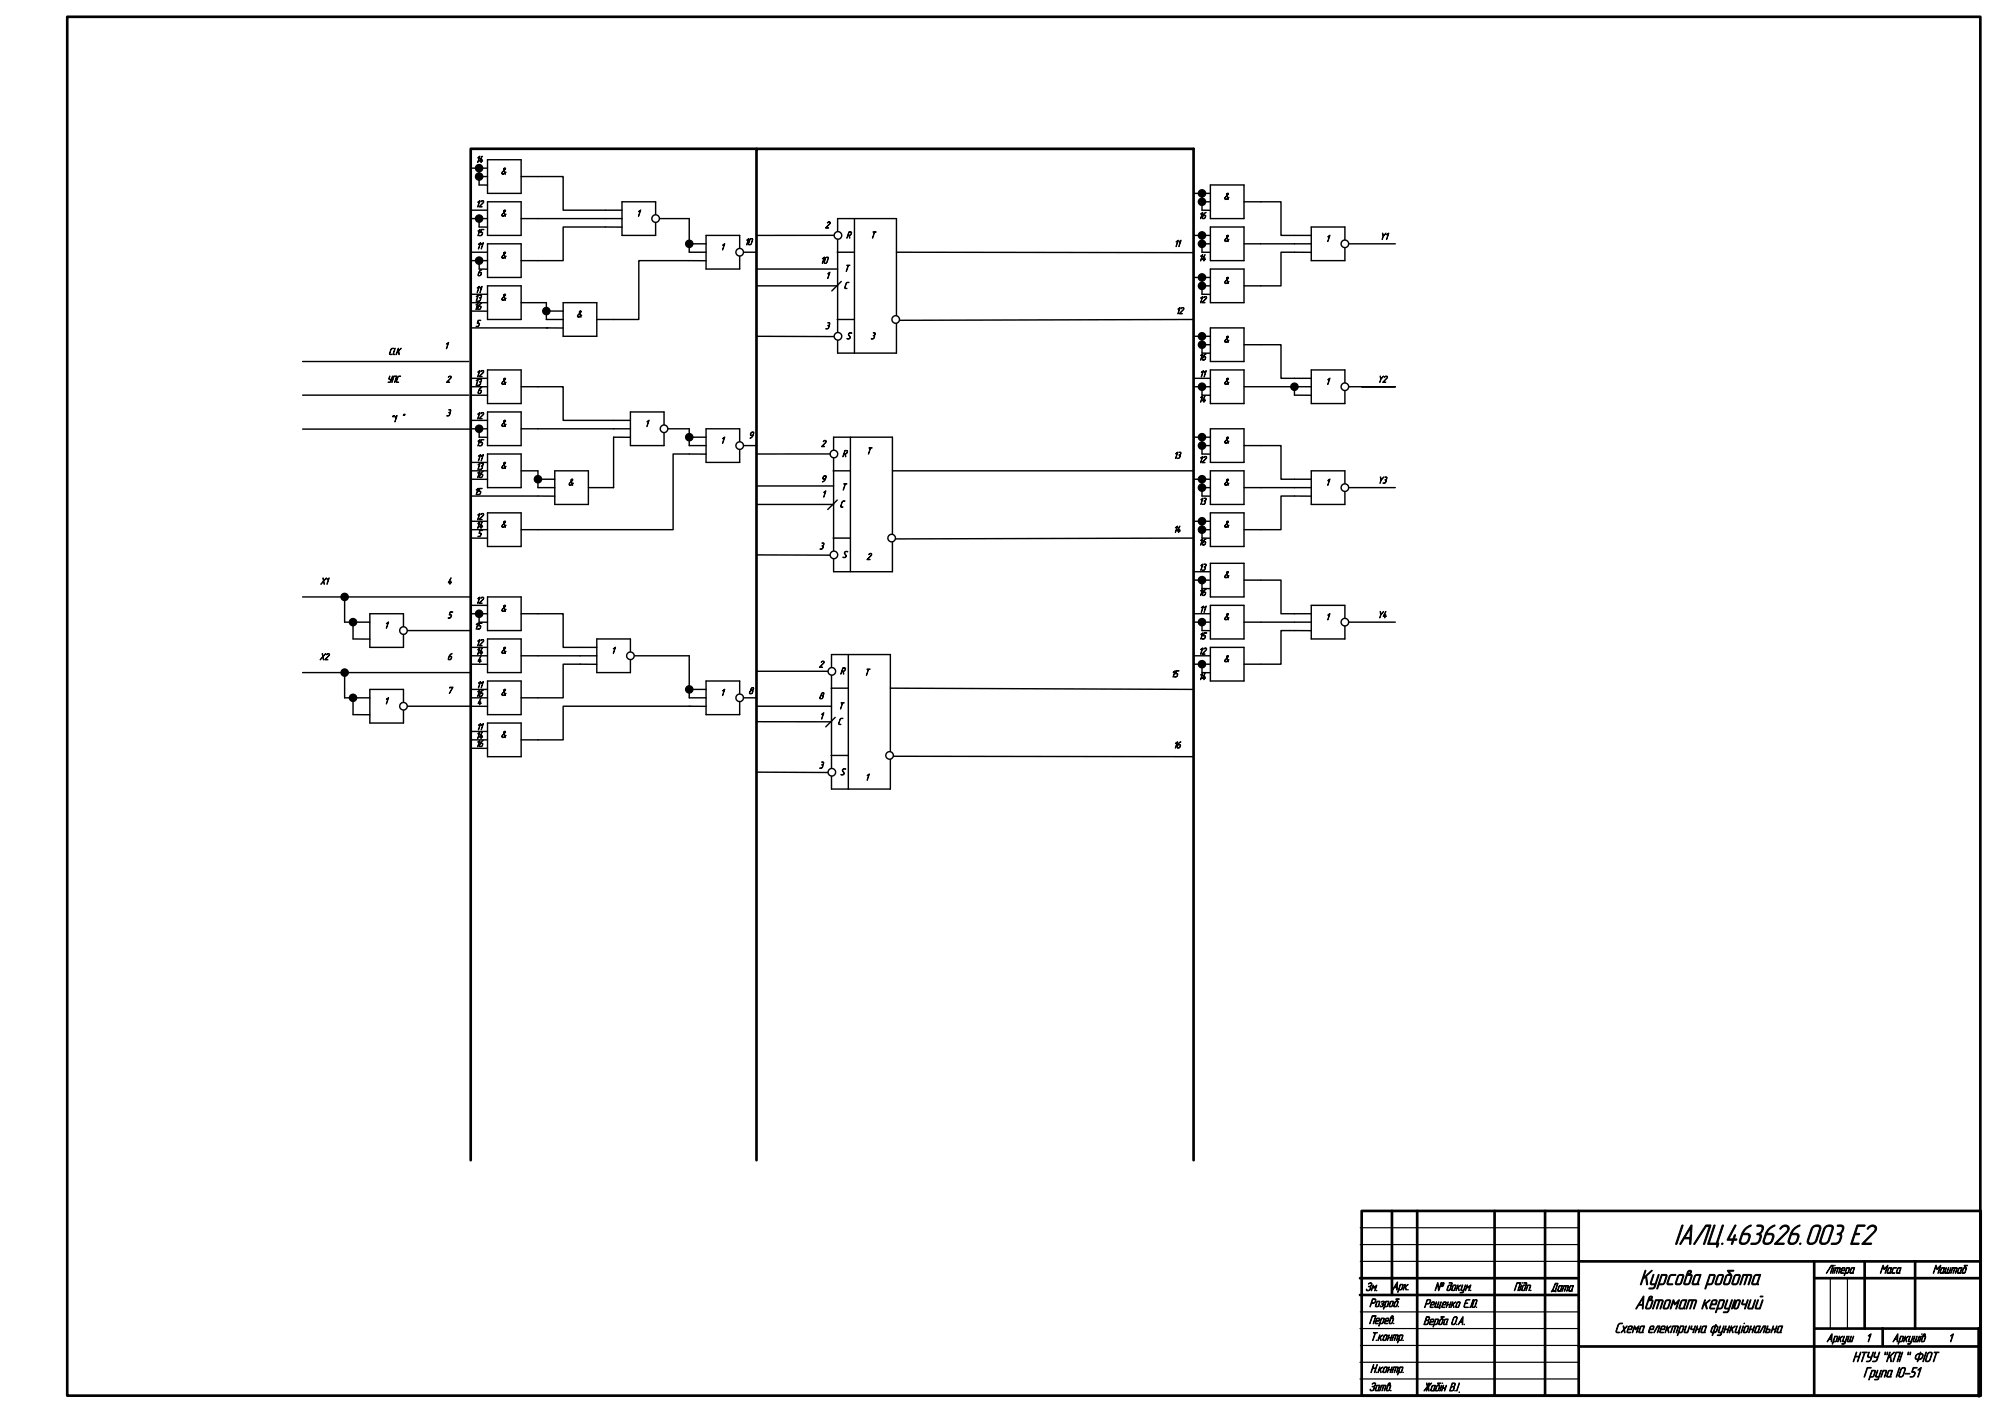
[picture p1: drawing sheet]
<svg xmlns="http://www.w3.org/2000/svg" width="594mm" height="420mm" viewBox="0 0 594 420" stroke-linecap="round" stroke-linejoin="round" font-family="sans-serif">
<path d="M225 44.2h-85v300.8M225 345v-300.7h130v300.7M589 395v-390h-569v410h569" fill="none" stroke="#000" stroke-width=".79"/>
<circle cx="102.5" cy="200" r="1.1" fill="#000"/>
<circle cx="102.5" cy="200" r="1.1" fill="none" stroke="#000" stroke-width=".35"/>
<path d="M246.9 135h-21.9M247.8 140h5M247.9 130h17.5v40h-17.5zM252.9 130v40M265.4 140h89.6M225 150h22.9M247.8 160h5M249 148.7l-2.8 2.8M355 160l-88.7 .2M225 165l21.9 .1" fill="none" stroke="#000" stroke-width=".42"/>
<circle cx="248" cy="135" r="1.13" fill="#fff"/>
<circle cx="248" cy="135" r="1.13" fill="none" stroke="#000" stroke-width=".42"/>
<circle cx="248" cy="165" r="1.13" fill="#fff"/>
<circle cx="248" cy="165" r="1.13" fill="none" stroke="#000" stroke-width=".42"/>
<circle cx="265.2" cy="160" r="1.13" fill="#fff"/>
<g fill="none" stroke="#000" stroke-width=".42">
<path d="M248.1 70h-23.1M249 75h5M249.1 65h17.5v40h-17.5zM254.1 65v40M266.6 75l88.4 .1M225 85h24.1M225 100l23.1 .1M249 95h5M250.2 83.7l-2.8 2.8M355 95l-87.5 .2M225 144.5h22.9"/>
<circle cx="265.2" cy="160" r="1.13"/>
</g>
<circle cx="249.2" cy="70" r="1.13" fill="#fff"/>
<circle cx="249.2" cy="70" r="1.13" fill="none" stroke="#000" stroke-width=".42"/>
<circle cx="249.2" cy="100" r="1.13" fill="#fff"/>
<circle cx="249.2" cy="100" r="1.13" fill="none" stroke="#000" stroke-width=".42"/>
<circle cx="266.4" cy="95" r="1.13" fill="#fff"/>
<g fill="none" stroke="#000" stroke-width=".42">
<path d="M225 80h24.1M225 199.6h21.3M247.3 194.6h17.5v40h-17.5zM252.3 194.6v40M225 214.6h22.3M247.2 204.6h5M248.4 213.3l-2.8 2.8M264.8 204.6l90.2 .4M225 229.6l21.3 .1M247.2 224.6h5M265.7 224.9l89.3 .1"/>
<circle cx="266.4" cy="95" r="1.13"/>
</g>
<circle cx="247.4" cy="199.6" r="1.13" fill="#fff"/>
<circle cx="247.4" cy="199.6" r="1.13" fill="none" stroke="#000" stroke-width=".42"/>
<circle cx="247.4" cy="229.6" r="1.13" fill="#fff"/>
<circle cx="247.4" cy="229.6" r="1.13" fill="none" stroke="#000" stroke-width=".42"/>
<circle cx="264.6" cy="224.6" r="1.13" fill="#fff"/>
<g fill="none" stroke="#000" stroke-width=".42">
<path d="M140 50h5M142.5 52.5h2.5M142.5 55h2.5M145 47.5h10v10h-10zM155 52.5h5M140 62.5h5M140 65h5M140 75h5M140 77.5h5M142.5 67.5h2.5M142.5 80h2.5M145 60h10v10h-10z"/>
<path d="M145 72.5h10v10h-10zM155 65h5M155 77.5h5M180 62.5h5M180 65h5M180 67.5h5M185 60h10v10h-10zM195 65h10M140 87.5h5M140 90h5M140 92.5h5M145 85h10v10h-10z"/>
<path d="M155 90h7.5M162.5 95h5M162.5 92.5h5M162.5 97.5h5M167.5 90h10v10h-10zM177.5 95h5M140 112.5h5M140 115h5M140 117.5h5M145 110h10v10h-10zM155 115h5M225 210h22.3"/>
<circle cx="264.6" cy="224.6" r="1.13"/>
</g>
<circle cx="105" cy="207.5" r="1.1" fill="#000"/>
<circle cx="105" cy="207.5" r="1.1" fill="none" stroke="#000" stroke-width=".35"/>
<circle cx="195" cy="65" r="1.13" fill="#fff"/>
<g fill="none" stroke="#000" stroke-width=".42">
<path d="M205 72.5h5M205 75h5M205 77.5h5M210 70h10v10h-10zM220 75h5"/>
<circle cx="195" cy="65" r="1.13"/>
</g>
<circle cx="220" cy="75" r="1.13" fill="#fff"/>
<g fill="none" stroke="#000" stroke-width=".42">
<path d="M142.5 50v5M160 52.5h7.5v10h12.5M142.5 65v2.5M142.5 77.5v2.5M160 65h20M180 67.5h-12.5v10h-7.5M205 77.5h-15v17.5h-7.5M205 65v10M140 97.5h22.9M162.5 90v5M140 125h5M140 127.5h5"/>
<path d="M140 137.5h5M140 140h5M142.5 130h2.5M142.5 127.5v2.5M145 122.5h10v10h-10zM145 135h10v10h-10zM155 127.5h5M155 140h5v5h5M165 140h10v10h-10zM182.5 130v15h-7.5M205 132.5h5M205 130h5"/>
<path d="M205 135h5M210 127.5h10v10h-10zM220 132.5h5M140 142.5h5M140 147.5h25M140 155h5M140 157.5h5M140 160h5M145 152.5h10v10h-10zM155 157.5h5M160 142.5h5"/>
<circle cx="220" cy="75" r="1.13"/>
</g>
<g fill="#000">
<circle cx="142.5" cy="50" r="1.1"/>
<circle cx="142.5" cy="52.5" r="1.1"/>
<circle cx="142.5" cy="65" r="1.1"/>
<circle cx="142.5" cy="77.5" r="1.1"/>
<circle cx="205" cy="72.5" r="1.1"/>
<circle cx="162.5" cy="92.5" r="1.1"/>
<circle cx="142.5" cy="127.5" r="1.1"/>
<circle cx="160" cy="142.5" r="1.1"/>
</g>
<g fill="none" stroke="#000" stroke-width=".35">
<circle cx="142.5" cy="50" r="1.1"/>
<circle cx="142.5" cy="52.5" r="1.1"/>
<circle cx="142.5" cy="65" r="1.1"/>
<circle cx="142.5" cy="77.5" r="1.1"/>
<circle cx="205" cy="72.5" r="1.1"/>
<circle cx="162.5" cy="92.5" r="1.1"/>
<circle cx="142.5" cy="127.5" r="1.1"/>
<circle cx="160" cy="142.5" r="1.1"/>
</g>
<circle cx="220" cy="132.5" r="1.13" fill="#fff"/>
<g fill="none" stroke="#000" stroke-width=".42">
<path d="M182.5 125h5M182.5 127.5h5M182.5 130h5M187.5 122.5h10v10h-10zM197.5 127.5h7.5"/>
<circle cx="220" cy="132.5" r="1.13"/>
</g>
<circle cx="197.5" cy="127.5" r="1.13" fill="#fff"/>
<g fill="none" stroke="#000" stroke-width=".42">
<path d="M160 115h7.5v10h15M160 127.5h22.5M205 135h-4.8v22.5h-40.2M205 127.5v5M205 205h5M205 207.5h5M205 210h5M210 202.5h10v10h-10zM220 207.5h5"/>
<circle cx="197.5" cy="127.5" r="1.13"/>
</g>
<circle cx="205" cy="130" r="1.1" fill="#000"/>
<circle cx="205" cy="130" r="1.1" fill="none" stroke="#000" stroke-width=".35"/>
<circle cx="220" cy="207.5" r="1.13" fill="#fff"/>
<g fill="none" stroke="#000" stroke-width=".42">
<path d="M145 177.5h10v10h-10zM140 192.5h5M140 195h5M140 197.5h5M140 180h5M140 182.5h5M142.5 182.5v2.5h2.5M145 190h10v10h-10zM155 195h5M155 182.5h5M172.5 192.5h5M172.5 195h5"/>
<path d="M172.5 197.5h5M177.5 190h10v10h-10zM187.5 195h17.5M140 205h5M140 207.5h5M140 210h5M140 217.5h5M140 220h5M145 202.5h10v10h-10zM145 215h10v10h-10zM155 207.5h5M155 220h5"/>
<path d="M140 222.5h5"/>
<circle cx="220" cy="207.5" r="1.13"/>
</g>
<circle cx="142.5" cy="182.5" r="1.1" fill="#000"/>
<circle cx="142.5" cy="182.5" r="1.1" fill="none" stroke="#000" stroke-width=".35"/>
<circle cx="187.5" cy="195" r="1.13" fill="#fff"/>
<g fill="none" stroke="#000" stroke-width=".42">
<path d="M385 70h5M385 72.5h5M385 75h5M390 67.5h10v10h-10zM400 72.5h15M160 182.5h7.5v10h5M160 195h12.5M172.6 197.5h-5.1v10h-7.5M205 195v12.5M205.2 210h-37.7v10h-7.5"/>
<circle cx="187.5" cy="195" r="1.13"/>
</g>
<circle cx="205" cy="205" r="1.1" fill="#000"/>
<circle cx="205" cy="205" r="1.1" fill="none" stroke="#000" stroke-width=".35"/>
<circle cx="400" cy="72.5" r="1.13" fill="#fff"/>
<g fill="none" stroke="#000" stroke-width=".42">
<path d="M355 57.5h5M360 55h10v10h-10zM357.5 60h2.5M357.5 62.5h2.5M370 60h5M355 112.5h5M355 115h5M357.5 117.5h2.5M360 110h10v10h-10zM370 115h15M390 140h10v10h-10zM385 142.5h5"/>
<path d="M385 145h5M385 147.5h5M400 145h15"/>
<circle cx="400" cy="72.5" r="1.13"/>
</g>
<circle cx="400" cy="145" r="1.13" fill="#fff"/>
<g fill="none" stroke="#000" stroke-width=".42">
<path d="M357.5 57.5v5M355 70h5M357.5 70v5h2.5M357.5 72.5h2.5M360 67.5h10v10h-10zM360 80h10v10h-10zM370 72.5h15M375 60h6v10h4M385 75h-4v10h-11M355 82.5h5M355 100h5M357.5 82.5v5h2.5"/>
<path d="M357.5 100v5h2.5M357.5 85h2.5M360 97.5h10v10h-10zM357.5 115v2.5M357.5 102.5h2.5M370 102.5h5M385 112.5h5M385 115h5M385 117.5h5M390 110h10v10h-10zM400 115h15h-10M355 130h5"/>
<path d="M357.5 130v5h2.5M357.5 132.5h2.5M360 127.5h10v10h-10zM360 140h10v10h-10zM370 132.5h5M355 142.5h5M355 155h5M357.5 142.5v5h2.5M357.5 155v5h2.5M357.5 145h2.5M357.5 157.5h2.5M360 152.5h10v10h-10z"/>
<path d="M370 145h5M370 157.5h5M355 170h5M355 172.5h5M357.5 172.5v2.5h2.5M360 167.5h10v10h-10zM370 172.5h5M355 182.5h5M355 185h5M355 195h5M355 197.5h5M357.5 185v2.5h2.5"/>
<path d="M357.5 197.5v2.5h2.5M360 180h10v10h-10zM360 192.5h10v10h-10zM370 185h5M370 197.5h5"/>
<circle cx="400" cy="145" r="1.13"/>
</g>
<g fill="#000">
<circle cx="357.5" cy="57.5" r="1.1"/>
<circle cx="357.5" cy="60" r="1.1"/>
<circle cx="357.5" cy="72.5" r="1.1"/>
<circle cx="357.5" cy="70" r="1.1"/>
<circle cx="357.5" cy="85" r="1.1"/>
<circle cx="357.5" cy="100" r="1.1"/>
<circle cx="357.5" cy="82.5" r="1.1"/>
<circle cx="357.5" cy="102.5" r="1.1"/>
<circle cx="357.5" cy="115" r="1.1"/>
<circle cx="357.5" cy="130" r="1.1"/>
<circle cx="357.5" cy="132.5" r="1.1"/>
<circle cx="357.5" cy="155" r="1.1"/>
<circle cx="357.5" cy="145" r="1.1"/>
<circle cx="357.5" cy="142.5" r="1.1"/>
<circle cx="357.5" cy="157.5" r="1.1"/>
<circle cx="357.5" cy="172.5" r="1.1"/>
<circle cx="357.5" cy="197.5" r="1.1"/>
<circle cx="357.5" cy="185" r="1.1"/>
</g>
<g fill="none" stroke="#000" stroke-width=".35">
<circle cx="357.5" cy="57.5" r="1.1"/>
<circle cx="357.5" cy="60" r="1.1"/>
<circle cx="357.5" cy="72.5" r="1.1"/>
<circle cx="357.5" cy="70" r="1.1"/>
<circle cx="357.5" cy="85" r="1.1"/>
<circle cx="357.5" cy="100" r="1.1"/>
<circle cx="357.5" cy="82.5" r="1.1"/>
<circle cx="357.5" cy="102.5" r="1.1"/>
<circle cx="357.5" cy="115" r="1.1"/>
<circle cx="357.5" cy="130" r="1.1"/>
<circle cx="357.5" cy="132.5" r="1.1"/>
<circle cx="357.5" cy="155" r="1.1"/>
<circle cx="357.5" cy="145" r="1.1"/>
<circle cx="357.5" cy="142.5" r="1.1"/>
<circle cx="357.5" cy="157.5" r="1.1"/>
<circle cx="357.5" cy="172.5" r="1.1"/>
<circle cx="357.5" cy="197.5" r="1.1"/>
<circle cx="357.5" cy="185" r="1.1"/>
</g>
<circle cx="400" cy="115" r="1.13" fill="#fff"/>
<g fill="none" stroke="#000" stroke-width=".42">
<path d="M385 182.5h5M385 185h5M385 187.5h5M390 180h10v10h-10zM400 185h15"/>
<circle cx="400" cy="115" r="1.13"/>
</g>
<circle cx="400" cy="185" r="1.13" fill="#fff"/>
<g fill="none" stroke="#000" stroke-width=".42">
<path d="M90 107.5h49.4M90 117.5h49.4M375 102.5h6v10h4M385 115v2.5M90 127.6h50M375 132.5h6v10h4M375 145h10M385 147.5h-4v10h-6M90 177.5h50M375 172.5h6v10h4M375 185h10M385 187.5h-4v10h-6"/>
<path d="M90 200h50M102.5 207.5h7.5M105 212.5h5M110 205h10v10h-10zM120 210h20"/>
<circle cx="400" cy="185" r="1.13"/>
</g>
<circle cx="385" cy="115" r="1.1" fill="#000"/>
<g fill="none" stroke="#000" stroke-width=".35">
<path d="M404.6 370.1h65M404.6 365.1h65M404.6 375.1h65M404.5 395h65M404.6 390.1h65M544.4 380.1v15M549.5 380.1v15M404.5 410h65M404.5 405.1h65M404.6 400.1h65"/>
<circle cx="385" cy="115" r="1.1"/>
</g>
<path d="M588.6 395.1v20" fill="none" stroke="#000" stroke-width="1.1"/>
<g fill="none" stroke="#000" stroke-width=".79">
<path d="M405 360.1h184.1v54.9h-184.1zM414 360.1v24.9M421.5 360.1v54.9M444.5 360.1v54.9M459.5 360.1v54.9M469.5 375.1h119.1M469.5 360.1v54.9M539.6 375.1v39.9M554.6 375.1v20M569.6 375.1v20M404.5 385.1h65M404.5 380.1h65"/>
<path d="M539.6 395h49.2M539.6 380.1h49.1M560 395v5.1M469.5 400.4h119.1"/>
</g>
<circle cx="120" cy="210" r="1.13" fill="#fff"/>
<g fill="none" stroke="#000" stroke-width=".42">
<path d="M102.5 185h7.5M105 190h5M110 182.5h10v10h-10zM120 187.5h20M102.5 200v7.5M105 207.5v5"/>
<circle cx="120" cy="210" r="1.13"/>
</g>
<g fill="#000">
<circle cx="102.5" cy="177.5" r="1.1"/>
<circle cx="105" cy="185" r="1.1"/>
</g>
<g fill="none" stroke="#000" stroke-width=".35">
<circle cx="102.5" cy="177.5" r="1.1"/>
<circle cx="105" cy="185" r="1.1"/>
</g>
<circle cx="120" cy="187.5" r="1.13" fill="#fff"/>
<g fill="none" stroke="#000" stroke-width=".42">
<path d="M102.5 177.5v7.5M105 185v5"/>
<circle cx="120" cy="187.5" r="1.13"/>
</g>
<text font-size="8.9" x="497.9" y="370">ІАЛЦ.463626.003 Е2</text>
<text font-size="6.7" x="487.5" y="382.1">Курсова робота</text>
<text font-size="5.9" x="486.2" y="389.2">Автомат керуючий</text>
<g font-size="4.5">
<text x="480.2" y="396.3">Схема електрична функціональна</text>
<text x="550.9" y="404.9">НТУУ ``КПІ `` ФІОТ</text>
<text x="554.2" y="409.5">Група ІО-51</text>
</g>
<g font-size="3.7">
<text x="406.1" y="383.8">Зм.</text>
<text x="414" y="383.6">Арк.</text>
<text x="426.6" y="383.8">№ докум.</text>
<text x="450.2" y="383.8">Підп.</text>
<text x="461.2" y="384">Дата</text>
<text x="543" y="378.6">Літера</text>
<text x="559" y="378.6">Маса</text>
<text x="574.8" y="378.6">Маштаб</text>
<text x="407.2" y="388.6">Розроб.</text>
<text x="423.5" y="388.8">Рещенко Є.Ю.</text>
<text x="407.1" y="393.6">Перев.</text>
<text x="423.3" y="393.9">Верба О.А.</text>
<text x="407.5" y="398.6">Т.контр.</text>
<text x="543.2" y="399">Аркуш</text>
<text x="554.9" y="399">1</text>
<text x="562.8" y="399">Аркушів</text>
<text x="579.4" y="399">1</text>
<text x="407.2" y="413.6">Затв.</text>
<text x="407.5" y="408.2">Н.контр.</text>
<text x="423.3" y="413.6">Жабін В.І.</text>
</g>
<g font-size="3">
<text x="141.5" y="48.3">14</text>
<text x="148.9" y="51.8">&amp;</text>
<text x="363.9" y="59.3">&amp;</text>
<text x="141.5" y="61.6">12</text>
<text x="148.9" y="64.3">&amp;</text>
<text x="189.3" y="64.3">1</text>
<text x="356.5" y="65.1">16</text>
<text x="141.5" y="70.1">15</text>
<text x="245.4" y="67.8">2</text>
<text x="251.7" y="70.8">R</text>
<text x="258.9" y="70.8">T</text>
<text x="363.9" y="71.8">&amp;</text>
<text x="394.3" y="71.8">1</text>
<text x="410.4" y="71.2">Y1</text>
<text x="141.7" y="74.1">11</text>
<text x="148.9" y="76.8">&amp;</text>
<text x="214.3" y="74.3">1</text>
<text x="221.5" y="72.8">10</text>
<text x="349.2" y="73.3">11</text>
<text x="356.5" y="77.6">14</text>
<text x="141.9" y="82.1">6</text>
<text x="244" y="78.3">10</text>
<text x="245.6" y="82.8">1</text>
<text x="251.1" y="80.7">T</text>
<text x="141" y="89.6">13</text>
<text x="141.3" y="87.1">11</text>
<text x="148.9" y="89.3">&amp;</text>
<text x="250.9" y="85.8">C</text>
<text x="363.9" y="84.3">&amp;</text>
<text x="140.9" y="92.1">16</text>
<text x="171.4" y="94.3">&amp;</text>
<text x="349.7" y="93.3">12</text>
<text x="356.5" y="90.1">12</text>
<text x="141.4" y="97.1">5</text>
<text x="245.4" y="97.8">3</text>
<text x="251.7" y="100.8">S</text>
<text x="258.9" y="100.8">3</text>
<text x="363.9" y="101.8">&amp;</text>
<text x="115.6" y="105.5">CLK</text>
<text x="132.2" y="103.7">1</text>
<text x="356.5" y="107.1">16</text>
<text x="115.1" y="113.7">УПС</text>
<text x="132.6" y="113.7">2</text>
<text x="141.5" y="112.1">12</text>
<text x="356.7" y="112.1">11</text>
<text x="409.7" y="113.7">Y2</text>
<text x="141" y="114.6">13</text>
<text x="141.9" y="117.1">6</text>
<text x="148.9" y="114.3">&amp;</text>
<text x="356.5" y="119.6">14</text>
<text x="363.9" y="114.3">&amp;</text>
<text x="394.3" y="114.3">1</text>
<text x="116.1" y="125.5">“1 ”</text>
<text x="132.7" y="123.7">3</text>
<text x="141.5" y="124.6">12</text>
<text x="148.9" y="126.8">&amp;</text>
<text x="191.8" y="126.8">1</text>
<text x="214.3" y="131.8">1</text>
<text x="222.6" y="130.3">9</text>
<text x="363.9" y="131.8">&amp;</text>
<text x="141.5" y="132.6">15</text>
<text x="141.7" y="137.1">11</text>
<text x="244.2" y="132.8">2</text>
<text x="250.5" y="135.8">R</text>
<text x="257.7" y="135">T</text>
<text x="349" y="136.3">13</text>
<text x="356.5" y="137.6">12</text>
<text x="141.5" y="142.1">16</text>
<text x="141.5" y="139.6">13</text>
<text x="148.9" y="139.3">&amp;</text>
<text x="244.2" y="143.3">9</text>
<text x="409.8" y="143.7">Y3</text>
<text x="141" y="147.1">15</text>
<text x="168.9" y="144.3">&amp;</text>
<text x="244.4" y="147.8">1</text>
<text x="250.2" y="145.7">T</text>
<text x="363.9" y="144.3">&amp;</text>
<text x="394.3" y="144.3">1</text>
<text x="141.5" y="154.6">12</text>
<text x="249.7" y="150.8">C</text>
<text x="356.5" y="150">13</text>
<text x="141.5" y="157.1">14</text>
<text x="141.9" y="159.6">5</text>
<text x="148.9" y="156.8">&amp;</text>
<text x="349" y="158.3">14</text>
<text x="363.9" y="156.8">&amp;</text>
<text x="243.7" y="163.3">3</text>
<text x="250.5" y="165.8">S</text>
<text x="257.7" y="166.4">2</text>
<text x="356.5" y="162.1">16</text>
<text x="95.2" y="173.8">X1</text>
<text x="133" y="173.7">4</text>
<text x="356.5" y="169.6">13</text>
<text x="363.9" y="171.8">&amp;</text>
<text x="141.5" y="179.4">12</text>
<text x="356.5" y="177.1">16</text>
<text x="133.1" y="183.8">5</text>
<text x="148.9" y="181.8">&amp;</text>
<text x="356.7" y="182.1">11</text>
<text x="363.9" y="184.3">&amp;</text>
<text x="394.3" y="184.3">1</text>
<text x="409.7" y="183.7">Y4</text>
<text x="114.3" y="186.8">1</text>
<text x="141" y="187.1">15</text>
<text x="356.5" y="190.1">15</text>
<text x="95" y="196.2">X2</text>
<text x="133" y="196.2">6</text>
<text x="141.5" y="192.1">12</text>
<text x="141.5" y="194.6">14</text>
<text x="141.9" y="197.1">4</text>
<text x="148.9" y="194.3">&amp;</text>
<text x="181.8" y="194.3">1</text>
<text x="356.5" y="194.6">12</text>
<text x="363.9" y="196.8">&amp;</text>
<text x="243.5" y="198.5">2</text>
<text x="249.9" y="200.5">R</text>
<text x="257.1" y="200.8">T</text>
<text x="348.3" y="201.3">15</text>
<text x="356.5" y="202.1">14</text>
<text x="114.3" y="209.3">1</text>
<text x="133" y="206.2">7</text>
<text x="141.5" y="207.1">16</text>
<text x="141.7" y="204.6">11</text>
<text x="141.9" y="209.6">4</text>
<text x="148.9" y="206.8">&amp;</text>
<text x="214.3" y="206.8">1</text>
<text x="222.6" y="206.3">8</text>
<text x="243.5" y="207.8">8</text>
<text x="243.7" y="213.8">1</text>
<text x="249.1" y="215.5">C</text>
<text x="249.4" y="210.8">T</text>
<text x="141.5" y="219.6">14</text>
<text x="141.7" y="217.1">11</text>
<text x="148.9" y="219.3">&amp;</text>
<text x="141.5" y="222.1">16</text>
<text x="349" y="222.5">16</text>
<text x="243.6" y="228.5">3</text>
<text x="249.9" y="230.5">S</text>
<text x="257.3" y="232">1</text>
</g>
</svg>
